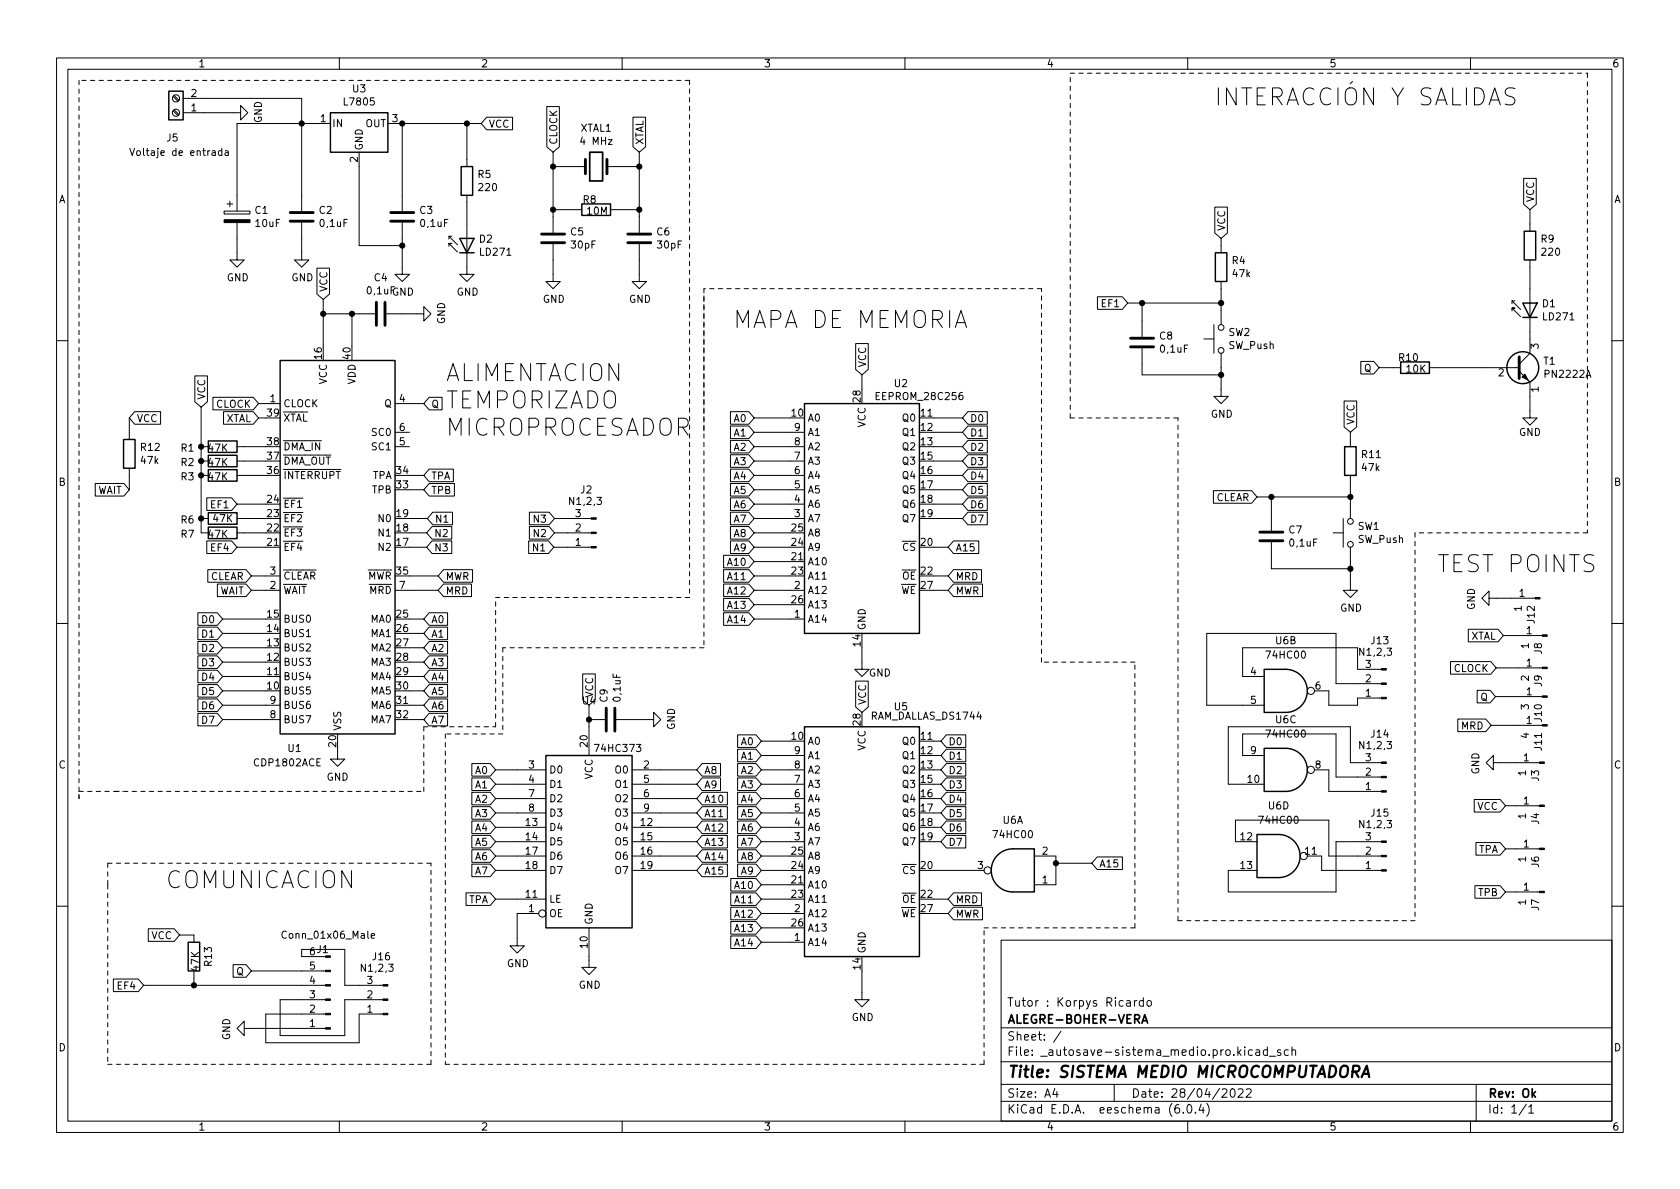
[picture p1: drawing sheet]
<svg xmlns="http://www.w3.org/2000/svg" width="297mm" height="210mm" viewBox="0 0 297 210" stroke-linecap="round" stroke-linejoin="round" font-family="sans-serif">
<g fill="none" stroke="#000" stroke-width=".18">
<path d="M10 10.2h277v190.1h-277zM12 12.2h273v186.1h-273zM30.6 17.1l.9 .8M30.6 19.6l.9 .8M30.8 16.9l.8 .8M30.8 19.4l.8 .9M32.4 19.9h10.1v-1.2l1.3 1.2-1.3 1.3v-1.3M32.4 17.4h20.9v19.9M60 10.2v2M96.7 18.8h2.2v7.2l-1.1 .9-1.1-.9zM110 10.2v2M160 10.2v2"/>
<path d="M210 10.2v2M215.4 15.5v3M218.6 15.5v3l-1.8-3v3M219.6 15.5h1.7M220.4 15.5v3M222.3 17h1M223.7 15.5h-1.4v3h1.4M225 17.1h1.1a.81 .81 0 0 0 .6-.8 .81 .81 0 0 0-.6-.8h-1.1v3M225.7 17.1l1 1.4M227.6 18.5l1-3 1 3M227.8 17.7h1.5M232.3 15.8a1.12 1.12 0 0 0-1.3-.1 1.12 1.12 0 0 0-.6 1.1 1.27 1.27 0 0 0 .4 1.4 1.27 1.27 0 0 0 1.3 .2l.2-.1"/>
<path d="M235.3 15.8a1.12 1.12 0 0 0-1.3-.1 1.12 1.12 0 0 0-.6 1.1 1.27 1.27 0 0 0 .4 1.4 1.27 1.27 0 0 0 1.3 .2l.2-.1M236.6 15.5v3M238 16a1.01 1.01 0 0 1 1.1-.5 1.01 1.01 0 0 1 .7 1v1a1 1 0 0 1-1 1.1 1 1 0 0 1-1-1.1v-1zM239.1 14.4l-.4 .4M242.8 15.5v3l-1.7-3v3M246.1 15.5l1 1.6 1-1.6M247.1 17.1v1.4M253 15.7l-.4-.2h-.8a.73 .73 0 0 0-.5 .8 .73 .73 0 0 0 .5 .7 1.1 1.1 0 0 1 1.2 .7 .77 .77 0 0 1-.6 .8h-.7l-.4-.1M253.8 18.5l1-3 1 3M254.1 17.7h1.5M256.8 15.5v3h1.5M259.3 15.5v3"/>
<path d="M260 10.2v2M260.7 15.5h.7a1.64 1.64 0 0 1 .7 2.6l-.3 .3-.4 .1h-.7zM263.3 18.5l1-3 1 3M263.6 17.7h1.4M267.8 15.7l-.4-.2h-.7a.73 .73 0 0 0-.6 .8 .73 .73 0 0 0 .6 .7 1.09 1.09 0 0 1 1.1 .7 .76 .76 0 0 1-.5 .8h-.7l-.5-.1M23 26.2l.4 1.3 .4-1.3M39.2 26.7l-.3-.1-.3 .3 .1 .5h.5M39.2 26.2v1.3M39.6 37.3h4.6v.5h-4.6zM39.8 26.7h.5l.1 .8M40.1 36.1h1M40.4 26.9l-.5 .1-.1 .2 .1 .3 .5-.1"/>
<path d="M40.6 35.6v1M41.9 39.4v6.6h1.3l-1.3 1.2-1.3-1.2h1.3M53.3 39.4v6.6h1.3l-1.3 1.2-1.2-1.2h1.2M58.4 21.8h-16.5v15.5M63.5 26.9v16.5h7.6M68.6 21.8h16.5M71.1 39.4v9.1h1.3l-1.3 1.3-1.3-1.3h1.3M71.1 21.8v15.5M82.5 34.5v14h1.3l-1.3 1.3-1.2-1.3h1.2M82.5 21.8v7.7M86 20.7h4.6v2.2h-4.6l-.9-1.1zM97.8 26.9v14.2"/>
<path d="M97.8 29.5h5.7M97.8 37.1h5.1M107.3 29.5h5.7M107.9 37.1h5.1M111.9 20.7h2.2v5.3l-1.1 .9-1.1-.9zM113 26.9v14.2M214.8 36.6h2.2v4.6l-1.1 1-1.1-1zM269.4 31.5h2.2v4.6l-1.1 1-1.1-1zM270.5 37.1v3.8M56 47.4h2.3v4.6l-1.2 1-1.1-1zM57.1 55.5h9.2M57.1 53v8.2"/>
<path d="M62.2 55.5v5.7M68.3 55.5h6.6v-1.3l1.3 1.3-1.3 1.3v-1.3M79.4 43.6v-.6h.5h-.5l1.5 1.6M79.4 41.8v.5M79.9 41.8h-.5l1.5 1.5M97.8 43.2v6.6h1.3l-1.3 1.2-1.3-1.2h1.3M113 43.2v6.6h1.3l-1.3 1.2-1.2-1.2h1.2M168.9 57.9l1-3 1 3M194 52.5h4.4l1 1.1-1 1.1h-4.4zM199.4 53.6h16.5M201.9 53.6v6M212.9 59.9h1.7"/>
<path d="M214.6 57.4v5.1M215.9 42.2v2.5M215.9 49.8v7.6M267.3 55v-.5h.5h-.5l1.6 1.5M267.3 53.2v.5M267.8 53.2h-.5l1.6 1.5M270.5 46v16.5l-1.9 1.9M10 60.2h2M22.9 73.9v3.8M23.8 72.8h4.6v2.2h-4.6l-.9-1.1zM34.4 66.5h2.3v4.6l-1.1 .9-1.2-.9zM35.6 72v22.2h1.2"/>
<path d="M35.6 79h1.2M37.6 70.3h7.2l.9 1.1-.9 1.1h-7.2zM39.5 72.8h5.3l.9 1.1-.9 1.1h-5.3zM41.9 79h5.1M45.7 73.9h1.3M45.7 71.4h3.8M69.8 79h2.6M69.8 76.4h2.6M69.8 71.4h5.1M75.9 70.3h2.3v2.2h-2.3l-1-1.1zM129.1 77.9h3.3l.9 1.1-.9 1.1h-3.3zM129.1 72.8h3.3l.9 1.1-.9 1.1h-3.3z"/>
<path d="M129.1 75.3h3.3l.9 1.1-.9 1.2h-3.3zM133.3 79h8.9M133.3 73.9h6.4M133.3 76.4h8.9M151.3 60.8h2.2v4.5l-1.1 1-1.1-1zM152.4 66.3v2.5M162.6 73.9h7.6M165.1 79h5.1M165.1 76.4h5.1M171.1 72.8h3.5v2.2h-3.5l-.9-1.1zM171.1 77.9h3.5v2.2h-3.5l-.9-1.1zM171.1 75.3h3.5v2.3h-3.5l-.9-1.2z"/>
<path d="M201.9 61.6v4.7h14M215.9 62.5v7.6h1.3l-1.3 1.3-1.3-1.3h1.3M237.6 70.9h2.3v4.6l-1.1 .9-1.2-.9zM238.8 76.4v2.6M240.6 63.9h2.3l.9 1.1-.9 1.1h-2.3zM243.8 65h3.8M252.7 65h15.9M268.6 65.7l1.9 1.9v6.3h1.3l-1.3 1.3-1.3-1.3h1.3M269.9 66.9l.5 .5M285 60.2h2M16.8 85.5h5.1l1 1.1-1 1.1h-5.1zM22.9 82.8v3.8"/>
<path d="M35.6 91.7h1.2M35.6 84.1h1.2M35.6 81.5h1.2M36.6 95.7h4.4l.9 1.1-.9 1.1h-4.4zM36.6 88h4.4l.9 1.1-.9 1.2h-4.4zM41.9 94.2h5.1M41.9 91.7h5.1M41.9 96.8h7.6M41.9 84.1h5.1M41.9 89.1h5.1M41.9 81.5h5.1M72.4 94.2h3"/>
<path d="M72.4 91.7h3.2M72.4 96.8h3M72.4 84.1h2.5M72.4 86.6h2.5M75.9 85.5h4.4v2.2h-4.4l-1-1.1zM75.9 83h4.3v2.2h-4.3l-1-1.1zM76.4 93.1h3.5v2.2h-3.5l-1-1.1zM76.4 95.7h3.5v2.2h-3.5l-1-1.1zM76.5 90.6h3.5v2.2h-3.5l-.9-1.1zM93.5 95.7h3.5l.9 1.1-.9 1.1h-3.5zM93.6 93.1h3.5l.9 1.1-.9 1.1h-3.5zM93.6 90.6h3.5l.9 1.1-.9 1.1h-3.5z"/>
<path d="M97.9 96.8h6.6M98 94.2h6.5M98 91.7h6.5M127.9 98.2h4.5l.9 1.1-.9 1.1h-4.5zM129.1 85.5h3.3l.9 1.1-.9 1.1h-3.3zM129.1 80.4h3.3l.9 1.1-.9 1.1h-3.3zM129.1 83h3.3l.9 1.1-.9 1.1h-3.3zM129.1 88h3.3l.9 1.1-.9 1.2h-3.3zM129.1 90.6h3.3l.9 1.1-.9 1.1h-3.3zM129.1 93.1h3.3l.9 1.1-.9 1.1h-3.3zM129.1 95.7h3.3l.9 1.1-.9 1.1h-3.3zM133.3 94.2h6.4"/>
<path d="M133.3 91.7h8.9M133.3 96.8h6.4M133.3 84.1h8.9M133.3 99.3h8.9M133.3 89.1h8.9M133.3 86.6h8.9M133.3 81.5h8.9M165.1 91.7h5.1M165.1 96.8h2.5M165.1 84.1h5.1M165.1 89.1h5.1M165.1 86.6h5.1"/>
<path d="M165.1 81.5h5.1M168.6 95.7h4.5v2.2h-4.5l-1-1.1zM171.1 90.6h3.5v2.2h-3.5l-.9-1.1zM171.1 83h3.5v2.2h-3.5l-.9-1.1zM171.1 88h3.5v2.3h-3.5l-.9-1.2zM171.1 80.4h3.5v2.2h-3.5l-.9-1.1zM171.1 85.5h3.5v2.2h-3.5l-.9-1.1zM214.5 86.8h6.8l.9 1.1-.9 1.1h-6.8zM222.2 87.9h16.6M224.8 87.9v5.9M224.8 95.9v4.7h14M235.7 94.2h1.8"/>
<path d="M237.5 91.7v5.1M238.8 96.8v7.6h1.2l-1.2 1.3-1.3-1.3h1.3M238.8 84.1v7.6M10 110.2h2M35 110.9h3.4l1 1.1-1 1.1h-3.4zM35 108.4h3.4l1 1.1-1 1.1h-3.4zM35 113.4h3.4l1 1.1-1 1.2h-3.4zM35 118.5h3.4l1 1.1-1 1.1h-3.4zM35 116h3.4l1 1.1-1 1.1h-3.4zM36.7 100.7h6.8l.9 1.1-.9 1.2h-6.8zM38.4 103.3h5.1l.9 1.1-.9 1.1h-5.1zM39.4 109.5h7.6"/>
<path d="M39.4 119.6h10.1M39.4 114.5h7.6M39.4 112h7.6M39.4 117.1h7.6M44.4 104.4h5.1M44.4 101.8h5.1M69.8 104.4h7.7M72.4 109.5h2.5M72.4 119.6h2.5M72.4 101.8h5.1M72.4 114.5h2.5M72.4 112h2.5"/>
<path d="M72.4 117.1h2.5M75.9 116h3.2v2.2h-3.2l-1-1.1zM75.9 113.4h3.2v2.3h-3.2l-1-1.2zM75.9 110.9h3.2v2.2h-3.2l-1-1.1zM75.9 108.4h3.2v2.2h-3.2l-1-1.1zM75.9 118.5h3.2v2.2h-3.2l-1-1.1zM78.4 103.3h5v2.2h-5l-.9-1.1zM78.4 100.7h5.1v2.3h-5.1l-.9-1.2zM103 119.2h2.3v4.6l-1.2 .9-1.1-.9zM127.9 103.3h4.5l.9 1.1-.9 1.1h-4.5zM127.9 108.4h4.5l.9 1.1-.9 1.1h-4.5zM127.9 100.7h4.5l.9 1.1-.9 1.2h-4.5z"/>
<path d="M127.9 105.8h4.5l.9 1.1-.9 1.1h-4.5zM133.3 109.5h8.9M133.3 104.4h8.9M133.3 101.8h6.4M133.3 106.9h6.4M152.4 114.5v3.9h1.3l-1.3 1.2-1.3-1.2h1.3M165.1 104.4h2.5M165.1 101.8h2.5M168.6 100.7h4.9v2.3h-4.9l-1-1.2zM168.6 103.3h5.1v2.2h-5.1l-1-1.1zM244.2 118.4h-4.2v-3.9h-20.3v5.1h3.8M256.5 117h7.1l.9 1.1-.9 1.1h-7.1z"/>
<path d="M259.6 111.3h5.3l.9 1.1-.9 1.1h-5.3zM263.3 105.8v-1.3l-1.3 1.3 1.3 1.3v-1.3h8.1M264.5 118.1h8.2M265.8 112.4h6.9M285 110.2h2M35 121.1h3.4l1 1.1-1 1.1h-3.4zM35 123.6h3.4l1 1.1-1 1.1h-3.4zM35 126.1h3.4l1 1.1-1 1.2h-3.4zM39.4 127.2h10.1M39.4 124.7h10.1M39.4 122.2h7.6M59.7 132.3v1.9h1.3l-1.3 1.3-1.3-1.3h1.3"/>
<path d="M69.8 124.7h5.1M72.4 127.2h2.5M72.4 122.2h2.5M75.9 121.1h3.2v2.2h-3.2l-1-1.1zM75.9 123.6h3.2v2.2h-3.2l-1-1.1zM75.9 126.1h3.2v2.3h-3.2l-1-1.2zM83.4 137.6h3.3l.9 1.1-.9 1.1h-3.3zM83.4 135h3.3l.9 1.1-.9 1.1h-3.3zM87.6 136.1h8.9M87.6 138.7h8.9M104.1 124.7v8.9M104.1 127.2h2.8"/>
<path d="M109 127.2h6.6v-1.2l1.2 1.2-1.2 1.3v-1.3M111.8 136.1h11.4M111.8 138.7h11.4M124.1 135h3.3v2.2h-3.3l-.9-1.1zM124.1 137.6h3.3v2.2h-3.3l-.9-1.1zM130.4 132.5h3.3l.9 1.1-.9 1.1h-3.3zM130.4 137.6h3.3l.9 1.1-.9 1.1h-3.3zM130.4 135h3.3l.9 1.1-.9 1.1h-3.3zM130.4 129.9h3.3l.9 1.2-.9 1.1h-3.3zM134.6 136.1h7.6M134.6 138.7h7.6M134.6 131.1h5.1"/>
<path d="M134.6 133.6h7.6M151.3 120.4h2.2v4.6l-1.1 1-1.1-1zM162.6 131.1h3.8M165.1 136.1h1.3M165.1 138.7h1.3M165.1 133.6h1.3M167.3 135h3.5v2.2h-3.5l-.9-1.1zM167.3 132.5h3.5v2.2h-3.5l-.9-1.1zM167.3 129.9h3.5v2.3h-3.5l-.9-1.1zM167.3 137.6h3.5v2.2h-3.5l-.9-1.1zM223.5 133.6h-3.8v-3.8h16.5v7.6h8M232.4 136.1h2.5v3.8h9.3"/>
<path d="M232.4 122.2h2.5v2.5h5.1v-1.3h4.2M244.2 134.9h-5.4v-6.4h-21.6v10.2h6.3M244.2 120.9h-8v-8.9h-22.8v12.7h10.1M257.8 127.2h4.9l1 1.1-1 1.1h-4.9zM261.2 122.1h2.3l.9 1.1-.9 1.1h-2.3zM263.7 128.3h9M264 134.9v-1.3l-1.2 1.3 1.2 1.2v-1.2h8.2M264.4 123.2h8.3M82.4 157.9h4.3l.9 1.1-.9 1.1h-4.3zM83.4 150.3h3.3l.9 1.1-.9 1.1h-3.3zM83.4 152.8h3.3l.9 1.1-.9 1.1h-3.3zM83.4 142.6h3.3l.9 1.2-.9 1.1h-3.3z"/>
<path d="M83.4 140.1h3.3l.9 1.1-.9 1.1h-3.3zM83.4 145.2h3.3l.9 1.1-.9 1.1h-3.3zM83.4 147.7h3.3l.9 1.1-.9 1.1h-3.3zM87.6 159h8.9M87.6 146.3h8.9M87.6 148.8h8.9M87.6 151.4h8.9M87.6 153.9h8.9M87.6 141.2h8.9M87.6 143.8h8.9M111.8 146.3h11.4M111.8 148.8h11.4"/>
<path d="M111.8 151.4h11.4M111.8 153.9h11.4M111.8 141.2h11.4M111.8 143.8h11.4M124.1 150.3h4.5v2.2h-4.5l-.9-1.1zM124.1 142.6h4.5v2.3h-4.5l-.9-1.1zM124.1 145.2h4.5v2.2h-4.5l-.9-1.1zM124.1 152.8h4.5v2.2h-4.5l-.9-1.1zM124.1 147.7h4.5v2.2h-4.5l-.9-1.1zM124.1 140.1h4.5v2.2h-4.5l-.9-1.1zM129.2 157.9h4.5l.9 1.1-.9 1.1h-4.5zM129.2 155.3h4.5l.9 1.2-.9 1.1h-4.5z"/>
<path d="M130.4 140.1h3.3l.9 1.1-.9 1.1h-3.3zM130.4 142.6h3.3l.9 1.2-.9 1.1h-3.3zM130.4 152.8h3.3l.9 1.1-.9 1.1h-3.3zM130.4 150.3h3.3l.9 1.1-.9 1.1h-3.3zM130.4 145.2h3.3l.9 1.1-.9 1.1h-3.3zM130.4 147.7h3.3l.9 1.1-.9 1.1h-3.3zM134.6 159h5.1M134.6 146.3h7.6M134.6 148.8h7.6M134.6 151.4h5.1M134.6 153.9h5.1M134.6 141.2h7.6"/>
<path d="M134.6 143.8h7.6M134.6 156.5h7.6M165.1 159h2.5M165.1 146.3h1.3M165.1 148.8h1.3M165.1 153.9h8.9M165.1 141.2h1.3M165.1 143.8h1.3M167.3 142.6h3.5v2.3h-3.5l-.9-1.1zM167.3 145.2h3.5v2.2h-3.5l-.9-1.1zM167.3 147.7h3.5v2.2h-3.5l-.9-1.1zM167.3 140.1h3.5v2.2h-3.5l-.9-1.1z"/>
<path d="M168.6 157.9h4.9v2.2h-4.9l-1-1.1zM182.9 151.4h3.8v5.1h-3.8M186.7 152.6h6.3M194 151.5h4.5v2.3h-4.5l-1-1.2zM222.2 148.8h-3.8v-3.8h16.5v6.4h9.3M231.1 151.4h2.6v2.5h10.5M244.2 148.8h-8v8.9h-19v-3.8h5M260.7 141.4h4.5l1 1.1-1 1.1h-4.5zM260.8 156.6h4.4l1 1.1-1 1.1h-4.4zM261 149h4.2l1 1.1-1 1.1h-4.2zM266.2 142.5h6M266.2 150.1h6"/>
<path d="M266.2 157.7h6M10 160.2h2M20 173.1h4.4l1 1.1-1 1.1h-4.4zM25.4 174.2h32.2M26.2 164.2h4.6l.9 1.1-.9 1.2h-4.6zM31.7 165.3h2.6v1.3M34.3 171.7v2.5M41.2 170.6h2.3l.9 1.1-.9 1.1h-2.3zM44.4 171.7h13.2M57.1 169.2h-3.8v-1.3h7.7v6.3h6.7M57.6 179.3h-10.6v5.1h16.5v-5.1h4.2M57.6 176.8h-8.1v6.3h11.5v-6.3h6.7"/>
<path d="M65.6 165.5l.6-.1v-.3h-.4l-.2 .2 .1 .6h.5M95.2 161.5h-3.8v5.8h1.3l-1.3 1.2-1.2-1.2h1.2M104.1 164.1v7h1.3l-1.3 1.2-1.2-1.2h1.2M129.2 160.4h4.5l.9 1.1-.9 1.1h-4.5zM129.2 163h4.5l.9 1.1-.9 1.1h-4.5zM129.2 165.5h4.5l.9 1.1-.9 1.1h-4.5zM134.6 161.5h7.6M134.6 166.6h7.6M134.6 164.1h5.1M152.4 171.7v5.1h1.3l-1.3 1.2-1.3-1.2h1.3M165.1 161.5h2.5M168.6 160.4h5.1v2.2h-5.1l-1-1.1z"/>
<path d="M177 166.3h108v32h-108zM199.2 177h.6l.1 .9M199.9 177.3l-.5 .1a.29 .29 0 0 0-.3 .2 .29 .29 0 0 0 .3 .3h.5M200.6 176.9v1M201 176.9l-.3 .1-.1 .2M202.1 177l-.4-.1-.3 .3v.4l.2 .3h.5M202.1 176.4v1.5M202.9 177l.4-.1 .3 .3v.4l-.3 .3h-.4l-.1-.3v-.4zM285 160.2h2M43.2 181.9v-1.3l-1.3 1.3 1.3 1.2v-1.2h14.4M60 198.3v2M110 198.3v2"/>
<path d="M160 198.3v2M177 194.8h108M177 191.8h108M177 187.8h108M177 181.8h108M186.5 192.5l-.4 1h1M186.9 193v1M187.6 182.4l-1.3 1.9M197 191.8v3M208.4 195.3a.59 .59 0 0 0-.7 .7v.5l.2 .3h.4l.2-.1 .1-.5-.2-.2-.4-.1-.3 .3M209.2 196.7v.1M210 198.3v2"/>
<path d="M210.1 195.4l.1-.1a.81 .81 0 0 1 .6 .7 .81 .81 0 0 1-.3 .8h-.1a.81 .81 0 0 1-.6-.6 .81 .81 0 0 1 .3-.8zM211.4 196.7v.1M212.4 195.3l-.4 1h.9M212.7 195.8v1M213.4 195.1a1.72 1.72 0 0 1 0 2.3M216.1 192.7l.5-.2 .3 .2v.3l-.9 1h.9M217.7 192.6l.2-.1a.81 .81 0 0 1 .5 .7 .81 .81 0 0 1-.3 .8h-.1a.81 .81 0 0 1-.6-.6 .81 .81 0 0 1 .3-.8zM218.9 192.7l.6-.2 .2 .2 .1 .3-.9 1h.9M220.4 192.7l.5-.2 .2 .2 .1 .3-.9 1h.9M221.4 185.7l-.4-.1-.3 .3v.4l.2 .3h.5M222.1 185.7h.5l.1 .9M222.7 186l-.5 .1a.29 .29 0 0 0-.2 .2 .29 .29 0 0 0 .2 .3h.5"/>
<path d="M224.1 185.7l-.5-.1-.2 .3v.4l.1 .3h.6M224.1 185.1v1.5M224.4 186.8h1.2M226.4 185.7l-.3-.1-.2 .2v.3l.5 .1v.4h-.5M227.8 185.7l-.4-.1-.3 .3v.4l.1 .3h.6M228.4 185.8l.2-.2 .4 .1 .1 .9M228.4 185.1v1.5M260 198.3v2M261 191.8v6.5M269.9 195.3l-1.3 1.9M270.3 195.8l.4-.5v1.5M270.3 196.8h.9"/>
<circle cx="31.1" cy="19.9" r=".63"/>
<circle cx="31.1" cy="17.4" r=".63"/>
<circle cx="215.9" cy="57.9" r=".51"/>
<circle cx="215.9" cy="62" r=".51"/>
<circle cx="238.8" cy="92.2" r=".51"/>
<circle cx="238.8" cy="96.3" r=".51"/>
<circle cx="231.8" cy="122.2" r=".63"/>
<circle cx="231.8" cy="136.1" r=".63"/>
<circle cx="174.6" cy="153.9" r=".63"/>
<circle cx="230.5" cy="151.4" r=".63"/>
<circle cx="95.9" cy="161.5" r=".63"/>
</g>
<path d="M240.8 190.5l.9-2 .4 2M241 189.9h1" fill="none" stroke="#000" stroke-width=".4"/>
<path d="M104.3 26.9h2.3v5.1h-2.3zM201.9 180.9l.5-1.5 .5 1.5M202.1 180.5h.7" fill="none" stroke="#000" stroke-width=".3"/>
<g fill="none" stroke="#000" stroke-width=".25">
<path d="M29.8 16.1h2.6v5.1h-2.6zM58.4 19.9h10.2v7h-10.2zM81.5 29.5h2.1v5h-2.1zM102.9 36.1h5v2h-5zM81.3 42.2h2.5l-1.3 2.5zM81.3 44.7h2.5M214.9 44.7h2v5.1h-2zM269.2 53.6h2.6l-1.3 2.5zM269.2 56.1h2.6M269.5 40.9h2v5.1h-2zM21.8 77.7h2.1v5.1h-2.1zM36.8 78h5.1v2h-5.1z"/>
<path d="M49.5 63.7h20.3v66.1h-20.3zM142.2 71.4h20.4v40.6h-20.4zM237.7 79h2.1v5.1h-2.1zM247.6 64h5.1v2h-5.1zM36.8 83.1h5.1v2h-5.1zM36.8 80.5h5.1v2h-5.1zM36.8 90.7h5.1v2h-5.1zM36.8 93.2h5.1v2h-5.1zM223.5 118.4h3.8a3.8 3.8 0 0 1 3.8 3.8 3.8 3.8 0 0 1-3.8 3.8h-3.8zM96.5 133.6h15.3v30.5h-15.3zM142.2 128.5h20.4v40.7h-20.4zM223.5 132.3h3.8a3.8 3.8 0 0 1 3.8 3.8 3.8 3.8 0 0 1-3.8 3.8h-3.8z"/>
<path d="M176.4 151.2a3.8 3.8 0 0 1 2.7-1.1h3.8v7.6h-3.8a3.8 3.8 0 0 1-3.5-2.3 3.8 3.8 0 0 1 .8-4.2zM222.2 147.6h3.9a3.8 3.8 0 0 1 3.8 3.8 3.8 3.8 0 0 1-3.8 3.8h-3.9zM33.3 166.6h2v5.1h-2z"/>
<circle cx="269.2" cy="65" r="2.82"/>
</g>
<g fill="#000" stroke="#000" stroke-width=".18">
<path d="M39.6 38.9h4.6v.5h-4.6zM269.1 66.7l.5-.5 .5 1zM104.5 91.6h.9v.2h-.9zM104.5 94.1h.9v.3h-.9zM104.5 96.6h.9v.3h-.9zM244.2 118.2h.9v.3h-.9zM271.4 105.7h.9v.2h-.9zM272.7 112.3h.9v.2h-.9zM272.7 118h.9v.2h-.9zM244.2 120.8h.9v.2h-.9zM244.2 123.3h.9v.3h-.9zM244.2 134.7h.9v.3h-.9z"/>
<path d="M244.2 137.3h.9v.2h-.9zM272.2 134.7h.8v.3h-.8zM272.7 128.1h.9v.3h-.9zM272.7 123.1h.9v.2h-.9zM244.2 139.8h.9v.3h-.9zM244.2 148.7h.9v.3h-.9zM244.2 151.3h.9v.2h-.9zM244.2 153.8h.9v.2h-.9zM272.2 142.4h.8v.2h-.8zM272.2 150h.8v.2h-.8zM272.2 157.6h.8v.3h-.8zM57.6 169h.8v.3h-.8z"/>
<path d="M57.6 171.6h.8v.2h-.8zM57.6 174.1h.8v.3h-.8zM57.6 176.7h.8v.2h-.8zM57.6 179.2h.8v.2h-.8zM67.7 174.1h.9v.3h-.9zM67.7 176.7h.9v.2h-.9zM67.7 179.2h.9v.2h-.9zM57.6 181.7h.8v.3h-.8z"/>
<circle cx="53.3" cy="21.8" r=".46"/>
<circle cx="71.1" cy="21.8" r=".46"/>
<circle cx="82.5" cy="21.8" r=".46"/>
<circle cx="97.8" cy="29.5" r=".46"/>
<circle cx="97.8" cy="37.1" r=".46"/>
<circle cx="113" cy="29.5" r=".46"/>
<circle cx="113" cy="37.1" r=".46"/>
<circle cx="57.1" cy="55.5" r=".46"/>
<circle cx="62.2" cy="55.5" r=".46"/>
<circle cx="71.1" cy="43.4" r=".46"/>
<circle cx="201.9" cy="53.6" r=".46"/>
<circle cx="215.9" cy="53.6" r=".46"/>
<circle cx="35.6" cy="79" r=".46"/>
<circle cx="215.9" cy="66.3" r=".46"/>
<circle cx="35.6" cy="81.5" r=".46"/>
<circle cx="35.6" cy="84.1" r=".46"/>
<circle cx="35.6" cy="91.7" r=".46"/>
<circle cx="224.8" cy="87.9" r=".46"/>
<circle cx="238.8" cy="87.9" r=".46"/>
<circle cx="238.8" cy="100.6" r=".46"/>
<circle cx="104.1" cy="127.2" r=".46"/>
<circle cx="186.7" cy="152.6" r=".46"/>
<circle cx="34.3" cy="174.2" r=".46"/>
</g>
<g fill="none" stroke="#000" stroke-width=".51">
<path d="M51.3 39.1h4.1M51.3 37.6h4.1M69.1 39.1h4.1M69.1 37.6h4.1M103.5 28.2v2.5M107.3 28.2v2.5M66.5 53.5v4M68.1 53.5v4M95.8 42.9h4M95.8 41.4h4M111 42.9h4.1M111 41.4h4.1"/>
<path d="M199.9 59.8h4.1M199.9 61.3h4.1M268.6 63.1v3.8M222.8 95.6h4M222.8 94.1h4M107.2 125.2v4.1M108.7 125.2v4.1"/>
</g>
<g fill="none" stroke="#000" stroke-width=".18" stroke-dasharray=".8 .8">
<path d="M14 14.2v127M121.9 14.2h-107.9M121.9 14.2v91.5M189.2 12.9h16.5M205.7 12.9h75M280.7 12.9v81.3M124.5 52.3v62.2M124.5 51v25.4M184.1 51h-59.6M189.2 73.9v-61M208.3 73.9h-19.1M250.2 94.2v68.6"/>
<path d="M280.7 94.2h-30.5M87.6 105.7h34.3M88.9 114.5v15.3M124.5 114.5h-35.6M184.1 117.1v-66.1M200.7 117.1h-16.6M14 139.9h7.6M20.3 139.9h54.6M74.9 139.9v-11.4M74.9 128.5h12.7M78.7 129.8v58.4M87.6 128.5v-22.8"/>
<path d="M88.9 129.8h-10.2M14 141.2v-1.3M19 152.6v3.9M19 156.5v31.7M76.2 152.6h-57.2M174 164.1h26.7M200.7 164.1v-47M208.3 162.8v-88.9M250.2 162.8h-41.9M19 188.2h57.2M76.2 188.2v-35.6M78.7 188.2h95.3"/>
<path d="M174 188.2v-24.1"/>
</g>
<g font-size="4.2">
<text x="129.5" y="58.1">MAPA DE MEMORIA</text>
<text x="78.7" y="67.4">ALIMENTACION</text>
<text x="78.7" y="72.3">TEMPORIZADO</text>
<text x="78.7" y="77.1">MICROPROCESADOR</text>
<text x="254" y="101.2">TEST POINTS</text>
<text x="29.2" y="157.1">COMUNICACION</text>
</g>
<text font-size="2.8" x="178" y="190.6">Title: SISTEMA MEDIO MICROCOMPUTADORA</text>
<g font-size="2.1">
<text x="178" y="178">Tutor : Korpys Ricardo</text>
<text x="178" y="184">Sheet: /</text>
<text x="178" y="181">ALEGRE-BOHER-VERA</text>
<text x="178" y="186.7">File: _autosave-sistema_medio.pro.kicad_sch</text>
<text x="178" y="196.9">KiCad E.D.A. eeschema (6.0.4)</text>
<text x="178" y="194.1">Size: A4</text>
<text x="200" y="194.1">Date: 28/04/2022</text>
<text x="263" y="194.1">Rev: Ok</text>
<text x="263" y="196.9">Id: 1/1</text>
</g>
<g font-size="1.8">
<text x="35" y="11.9">1</text>
<text x="85" y="11.9">2</text>
<text x="135" y="11.9">3</text>
<text x="185" y="11.9">4</text>
<text x="235" y="11.9">5</text>
<text x="285" y="11.9">6</text>
<text x="33.8" y="17.1">2</text>
<text x="62.4" y="16.3">U3</text>
<text x="33.8" y="19.7">1</text>
<text x="46.3" y="21.8" transform="rotate(-90 46.3 21.8)">GND</text>
<text x="56.7" y="21.6">1</text>
<text x="58.7" y="22.5">IN</text>
<text x="61" y="18.6">L7805</text>
<text x="64.6" y="22.5">OUT</text>
<text x="69.4" y="21.6">3</text>
<text x="86.4" y="22.6">VCC</text>
<text x="102.6" y="23.3">XTAL1</text>
<text x="24.1" y="27.6">Voltaje de entrada</text>
<text x="29.5" y="25">J5</text>
<text x="63.2" y="28.7" transform="rotate(-90 63.2 28.7)">2</text>
<text x="64.1" y="26.7" transform="rotate(-90 64.1 26.7)">GND</text>
<text x="98.5" y="25.6" transform="rotate(-90 98.5 25.6)">CLOCK</text>
<text x="102.9" y="25.6">4 MHz</text>
<text x="113.8" y="25.6" transform="rotate(-90 113.8 25.6)">XTAL</text>
<text x="10.3" y="35.9">A</text>
<text x="84.5" y="31.5">R5</text>
<text x="84.7" y="33.8">220</text>
<text x="103.1" y="35.9">R8</text>
<text x="271.2" y="35.8" transform="rotate(-90 271.2 35.8)">VCC</text>
<text x="285.3" y="35.9">A</text>
<text x="45.1" y="37.8">C1</text>
<text x="45.3" y="40.1">10uF</text>
<text x="56.4" y="37.8">C2</text>
<text x="56.7" y="40.1">0,1uF</text>
<text x="74.2" y="37.8">C3</text>
<text x="74.4" y="40.1">0,1uF</text>
<text x="100.9" y="41.6">C5</text>
<text x="103.8" y="37.9">10M</text>
<text x="116.1" y="41.6">C6</text>
<text x="216.6" y="40.9" transform="rotate(-90 216.6 40.9)">VCC</text>
<text x="84.8" y="42.9">D2</text>
<text x="85" y="45.2">LD271</text>
<text x="101.1" y="43.9">30pF</text>
<text x="116.3" y="43.9">30pF</text>
<text x="217.9" y="46.7">R4</text>
<text x="272.5" y="42.9">R9</text>
<text x="272.7" y="45.2">220</text>
<text x="40.1" y="49.7">GND</text>
<text x="51.5" y="49.7">GND</text>
<text x="57.9" y="51.7" transform="rotate(-90 57.9 51.7)">VCC</text>
<text x="65" y="52">0,1uFGND</text>
<text x="66.2" y="49.7">C4</text>
<text x="80.7" y="52.3">GND</text>
<text x="96" y="53.5">GND</text>
<text x="111.2" y="53.5">GND</text>
<text x="218" y="49">47k</text>
<text x="78.7" y="57.3" transform="rotate(-90 78.7 57.3)">GND</text>
<text x="194.9" y="54.3">EF1</text>
<text x="217.2" y="59.4">SW2</text>
<text x="272.7" y="54.3">D1</text>
<text x="272.9" y="56.6">LD271</text>
<text x="56.9" y="63.5" transform="rotate(-90 56.9 63.5)">16</text>
<text x="62" y="63.5" transform="rotate(-90 62 63.5)">40</text>
<text x="153.1" y="65" transform="rotate(-90 153.1 65)">VCC</text>
<text x="205" y="60">C8</text>
<text x="205.3" y="62.4">0,1uF</text>
<text x="217.2" y="61.7">SW_Push</text>
<text x="241.2" y="65.7">Q</text>
<text x="247.4" y="63.9">R10</text>
<text x="248.7" y="65.9">10K</text>
<text x="272" y="61.7" transform="rotate(-90 272 61.7)">3</text>
<text x="272.9" y="64.5">T1</text>
<text x="36.3" y="70.7" transform="rotate(-90 36.3 70.7)">VCC</text>
<text x="47.8" y="71.1">1</text>
<text x="57.8" y="68" transform="rotate(-90 57.8 68)">VCC</text>
<text x="62.9" y="68" transform="rotate(-90 62.9 68)">VDD</text>
<text x="70.6" y="71.1">4</text>
<text x="152.1" y="71.1" transform="rotate(-90 152.1 71.1)">28</text>
<text x="155.1" y="70.7">EEPROM_28C256</text>
<text x="158.2" y="68.4">U2</text>
<text x="264.9" y="66.5">2</text>
<text x="272" y="69.3" transform="rotate(-90 272 69.3)">1</text>
<text x="273.3" y="66.8">PN2222A</text>
<text x="24.1" y="74.6">VCC</text>
<text x="38.2" y="72.1">CLOCK</text>
<text x="39.8" y="74.6">XTAL</text>
<text x="47.3" y="73.7">39</text>
<text x="50" y="72">CLOCK</text>
<text x="50" y="74.5">~{XTAL}</text>
<text x="65.9" y="77.1">SC0</text>
<text x="68" y="72">Q</text>
<text x="70.6" y="76.2">6</text>
<text x="76.2" y="72.1">Q</text>
<text x="129.8" y="74.6">A0</text>
<text x="129.8" y="77.2">A1</text>
<text x="140" y="73.7">10</text>
<text x="140.5" y="76.2">9</text>
<text x="142.7" y="74.5">A0</text>
<text x="142.7" y="77.1">A1</text>
<text x="153" y="75.6" transform="rotate(-90 153 75.6)">VCC</text>
<text x="159.7" y="74.5">Q0</text>
<text x="159.7" y="77.1">Q1</text>
<text x="162.8" y="73.7">11</text>
<text x="162.8" y="76.2">12</text>
<text x="171.4" y="74.6">D0</text>
<text x="171.4" y="77.2">D1</text>
<text x="214.1" y="73.9">GND</text>
<text x="239.5" y="75.2" transform="rotate(-90 239.5 75.2)">VCC</text>
<text x="268.5" y="77.1">GND</text>
<text x="24.9" y="79.7">R12</text>
<text x="25" y="82">47k</text>
<text x="32" y="79.9">R1</text>
<text x="32" y="82.4">R2</text>
<text x="36.9" y="79.9">47K</text>
<text x="36.9" y="82.4">47K</text>
<text x="47.3" y="83.8">36</text>
<text x="47.3" y="81.3">37</text>
<text x="47.3" y="78.7">38</text>
<text x="50" y="82.2">~{DMA_OUT}</text>
<text x="50" y="79.6">~{DMA_IN}</text>
<text x="65.9" y="79.6">SC1</text>
<text x="70.1" y="83.8">34</text>
<text x="70.6" y="78.7">5</text>
<text x="129.8" y="79.7">A2</text>
<text x="129.8" y="82.3">A3</text>
<text x="140.5" y="83.8">6</text>
<text x="140.5" y="81.3">7</text>
<text x="140.5" y="78.7">8</text>
<text x="142.7" y="82.2">A3</text>
<text x="142.7" y="79.6">A2</text>
<text x="159.7" y="79.6">Q2</text>
<text x="159.7" y="82.2">Q3</text>
<text x="162.8" y="78.7">13</text>
<text x="162.8" y="81.3">15</text>
<text x="162.8" y="83.8">16</text>
<text x="171.4" y="79.7">D2</text>
<text x="171.4" y="82.3">D3</text>
<text x="240.8" y="81">R11</text>
<text x="240.9" y="83.3">47k</text>
<text x="10.3" y="85.9">B</text>
<text x="17.1" y="87.3">WAIT</text>
<text x="32" y="84.9">R3</text>
<text x="36.9" y="84.9">47K</text>
<text x="37.4" y="89.9">EF1</text>
<text x="47.3" y="88.9">24</text>
<text x="50" y="89.8">~{EF1}</text>
<text x="50" y="84.7">~{INTERRUPT}</text>
<text x="65.8" y="87.2">TPB</text>
<text x="65.8" y="84.7">TPA</text>
<text x="70.1" y="86.4">33</text>
<text x="76.2" y="87.3">TPB</text>
<text x="76.2" y="84.8">TPA</text>
<text x="100.9" y="89.3">N1,2,3</text>
<text x="102.7" y="87.2">J2</text>
<text x="129.8" y="87.3">A5</text>
<text x="129.8" y="84.8">A4</text>
<text x="129.8" y="89.9">A6</text>
<text x="140.5" y="88.9">4</text>
<text x="140.5" y="86.4">5</text>
<text x="142.7" y="89.8">A6</text>
<text x="142.7" y="87.2">A5</text>
<text x="142.7" y="84.7">A4</text>
<text x="159.7" y="84.7">Q4</text>
<text x="159.7" y="87.2">Q5</text>
<text x="159.7" y="89.8">Q6</text>
<text x="162.8" y="86.4">17</text>
<text x="162.8" y="88.9">18</text>
<text x="171.4" y="84.8">D4</text>
<text x="171.4" y="89.9">D6</text>
<text x="171.4" y="87.3">D5</text>
<text x="214.9" y="88.6">CLEAR</text>
<text x="285.3" y="85.9">B</text>
<text x="32" y="92.6">R6</text>
<text x="32" y="95.1">R7</text>
<text x="36.9" y="95.1">47K</text>
<text x="37.7" y="92.3">47K</text>
<text x="47.3" y="94">22</text>
<text x="47.3" y="91.4">23</text>
<text x="50" y="94.9">~{EF3}</text>
<text x="50" y="92.3">~{EF2}</text>
<text x="67.1" y="94.9">N1</text>
<text x="67.1" y="92.3">N0</text>
<text x="70.1" y="94">18</text>
<text x="70.1" y="91.4">19</text>
<text x="76.7" y="95">N2</text>
<text x="76.8" y="92.4">N1</text>
<text x="94.5" y="95">N2</text>
<text x="94.5" y="92.4">N3</text>
<text x="101.7" y="94">2</text>
<text x="101.7" y="91.4">3</text>
<text x="129.8" y="92.4">A7</text>
<text x="129.8" y="95">A8</text>
<text x="140" y="94">25</text>
<text x="140.5" y="91.4">3</text>
<text x="142.7" y="94.9">A8</text>
<text x="142.7" y="92.3">A7</text>
<text x="159.7" y="92.3">Q7</text>
<text x="162.8" y="91.4">19</text>
<text x="171.4" y="92.4">D7</text>
<text x="227.9" y="94.3">C7</text>
<text x="240.1" y="93.7">SW1</text>
<text x="37.4" y="97.5">EF4</text>
<text x="47.3" y="96.5">21</text>
<text x="47.8" y="101.6">3</text>
<text x="50" y="97.4">~{EF4}</text>
<text x="67.1" y="97.4">N2</text>
<text x="70.1" y="96.5">17</text>
<text x="70.1" y="101.6">35</text>
<text x="76.7" y="97.5">N3</text>
<text x="94.4" y="97.5">N1</text>
<text x="101.7" y="96.5">1</text>
<text x="128.8" y="100">A10</text>
<text x="129.8" y="97.5">A9</text>
<text x="140" y="99.1">21</text>
<text x="140" y="101.6">23</text>
<text x="140" y="96.5">24</text>
<text x="142.7" y="99.9">A10</text>
<text x="142.7" y="97.4">A9</text>
<text x="158.2" y="97.4">~{CS}</text>
<text x="162.8" y="96.5">20</text>
<text x="162.8" y="101.6">22</text>
<text x="168.9" y="97.5">A15</text>
<text x="228.1" y="96.6">0,1uF</text>
<text x="240.1" y="96">SW_Push</text>
<text x="37.1" y="102.6">CLEAR</text>
<text x="38.7" y="105.1">WAIT</text>
<text x="47.8" y="104.1">2</text>
<text x="50" y="105">~{WAIT}</text>
<text x="50" y="102.5">~{CLEAR}</text>
<text x="63.5" y="102.5">~{MWR}</text>
<text x="63.9" y="105">~{MRD}</text>
<text x="70.6" y="104.1">7</text>
<text x="78.7" y="105.1">MRD</text>
<text x="78.7" y="102.6">MWR</text>
<text x="128.8" y="105.1">A12</text>
<text x="128.8" y="102.6">A11</text>
<text x="128.8" y="107.7">A13</text>
<text x="140" y="106.7">26</text>
<text x="140.5" y="104.1">2</text>
<text x="142.7" y="105">A12</text>
<text x="142.7" y="102.5">A11</text>
<text x="142.7" y="107.6">A13</text>
<text x="157.8" y="105">~{WE}</text>
<text x="158.1" y="102.5">~{OE}</text>
<text x="162.8" y="104.1">27</text>
<text x="168.9" y="102.6">MRD</text>
<text x="168.9" y="105.1">MWR</text>
<text x="260.8" y="107.9" transform="rotate(-90 260.8 107.9)">GND</text>
<text x="268.6" y="105.5">1</text>
<text x="35.8" y="112.7">D1</text>
<text x="35.8" y="110.2">D0</text>
<text x="47.3" y="111.8">14</text>
<text x="47.3" y="109.2">15</text>
<text x="50" y="112.6">BUS1</text>
<text x="50" y="110.1">BUS0</text>
<text x="65.6" y="110.1">MA0</text>
<text x="65.6" y="112.6">MA1</text>
<text x="70.1" y="109.2">25</text>
<text x="70.1" y="111.8">26</text>
<text x="76.2" y="112.7">A1</text>
<text x="76.2" y="110.2">A0</text>
<text x="128.8" y="110.2">A14</text>
<text x="140.5" y="109.2">1</text>
<text x="142.7" y="110.1">A14</text>
<text x="153" y="111.5" transform="rotate(-90 153 111.5)">GND</text>
<text x="225.6" y="113.9">U6B</text>
<text x="236.9" y="108.1">GND</text>
<text x="242.5" y="113.9">J13</text>
<text x="259.9" y="113.1">XTAL</text>
<text x="269" y="108.1" transform="rotate(-90 269 108.1)">1</text>
<text x="269.9" y="112.1">1</text>
<text x="271.3" y="110.2" transform="rotate(-90 271.3 110.2)">J12</text>
<text x="35.8" y="115.3">D2</text>
<text x="35.8" y="117.8">D3</text>
<text x="47.3" y="119.4">11</text>
<text x="47.3" y="116.8">12</text>
<text x="47.3" y="114.3">13</text>
<text x="50" y="117.7">BUS3</text>
<text x="50" y="115.2">BUS2</text>
<text x="65.6" y="115.2">MA2</text>
<text x="65.6" y="117.7">MA3</text>
<text x="70.1" y="114.3">27</text>
<text x="70.1" y="116.8">28</text>
<text x="70.1" y="119.4">29</text>
<text x="76.2" y="117.8">A3</text>
<text x="76.2" y="115.3">A2</text>
<text x="152.1" y="114.3" transform="rotate(-90 152.1 114.3)">14</text>
<text x="153.6" y="119.6">GND</text>
<text x="221.1" y="119.4">4</text>
<text x="224.1" y="116.5">74HC00</text>
<text x="240.6" y="115.9">N1,2,3</text>
<text x="241.4" y="118.1">3</text>
<text x="257" y="118.8">CLOCK</text>
<text x="269.9" y="117.9">1</text>
<text x="270.3" y="114.7" transform="rotate(-90 270.3 114.7)">1</text>
<text x="272.6" y="115.7" transform="rotate(-90 272.6 115.7)">J8</text>
<text x="35.8" y="120.4">D4</text>
<text x="35.8" y="122.9">D5</text>
<text x="35.8" y="125.4">D6</text>
<text x="47.3" y="121.9">10</text>
<text x="47.8" y="124.5">9</text>
<text x="50" y="122.8">BUS5</text>
<text x="50" y="120.3">BUS4</text>
<text x="50" y="125.3">BUS6</text>
<text x="65.6" y="120.3">MA4</text>
<text x="65.6" y="122.8">MA5</text>
<text x="65.6" y="125.3">MA6</text>
<text x="70.1" y="121.9">30</text>
<text x="70.1" y="124.5">31</text>
<text x="76.2" y="122.9">A5</text>
<text x="76.2" y="125.4">A6</text>
<text x="76.2" y="120.4">A4</text>
<text x="103" y="124.6">U4</text>
<text x="104.9" y="123.4" transform="rotate(-90 104.9 123.4)">VCC</text>
<text x="107.4" y="124.1" transform="rotate(-90 107.4 124.1)">C9</text>
<text x="109.7" y="123.9" transform="rotate(-90 109.7 123.9)">0,1uF</text>
<text x="153.1" y="124.7" transform="rotate(-90 153.1 124.7)">VCC</text>
<text x="158.2" y="125.6">U5</text>
<text x="221.1" y="124.5">5</text>
<text x="232.6" y="121.9">6</text>
<text x="241.4" y="123.2">1</text>
<text x="241.4" y="120.6">2</text>
<text x="261.8" y="123.9">Q</text>
<text x="269.9" y="122.9">1</text>
<text x="270.3" y="125.5" transform="rotate(-90 270.3 125.5)">3</text>
<text x="270.3" y="120.4" transform="rotate(-90 270.3 120.4)">2</text>
<text x="272.6" y="121.4" transform="rotate(-90 272.6 121.4)">J9</text>
<text x="35.8" y="128">D7</text>
<text x="47.8" y="127">8</text>
<text x="50" y="127.9">BUS7</text>
<text x="60.3" y="129.3" transform="rotate(-90 60.3 129.3)">VSS</text>
<text x="65.6" y="127.9">MA7</text>
<text x="70.1" y="127">32</text>
<text x="76.2" y="128">A7</text>
<text x="119.3" y="129.1" transform="rotate(-90 119.3 129.1)">GND</text>
<text x="131.1" y="131.8">A0</text>
<text x="140" y="130.8">10</text>
<text x="142.7" y="131.7">A0</text>
<text x="152.1" y="128.2" transform="rotate(-90 152.1 128.2)">28</text>
<text x="154.1" y="127.2">RAM_DALLAS_DS1744</text>
<text x="159.7" y="131.7">Q0</text>
<text x="162.8" y="130.8">11</text>
<text x="167.6" y="131.8">D0</text>
<text x="224.1" y="130.4">74HC00</text>
<text x="225.6" y="127.9">U6C</text>
<text x="242.5" y="130.4">J14</text>
<text x="258.4" y="129">MRD</text>
<text x="269.9" y="128">1</text>
<text x="270.3" y="130.6" transform="rotate(-90 270.3 130.6)">4</text>
<text x="272.6" y="127.5" transform="rotate(-90 272.6 127.5)">J10</text>
<text x="10.3" y="135.9">C</text>
<text x="45.1" y="135.5">CDP1802ACE</text>
<text x="50.9" y="133">U1</text>
<text x="59.4" y="132" transform="rotate(-90 59.4 132)">20</text>
<text x="84.1" y="136.9">A0</text>
<text x="93.5" y="135.9">3</text>
<text x="97" y="136.8">D0</text>
<text x="103.9" y="132" transform="rotate(-90 103.9 132)">20</text>
<text x="104.8" y="137.8" transform="rotate(-90 104.8 137.8)">VCC</text>
<text x="105.5" y="133">74HC373</text>
<text x="108.9" y="136.8">O0</text>
<text x="113.8" y="135.9">2</text>
<text x="124.5" y="136.9">A8</text>
<text x="131.1" y="134.3">A1</text>
<text x="131.1" y="136.9">A2</text>
<text x="140.5" y="135.9">8</text>
<text x="140.5" y="133.3">9</text>
<text x="142.7" y="136.8">A2</text>
<text x="142.7" y="134.2">A1</text>
<text x="153" y="132.8" transform="rotate(-90 153 132.8)">VCC</text>
<text x="159.7" y="134.2">Q1</text>
<text x="159.7" y="136.8">Q2</text>
<text x="162.8" y="133.3">12</text>
<text x="162.8" y="135.9">13</text>
<text x="167.6" y="136.9">D2</text>
<text x="167.6" y="134.3">D1</text>
<text x="221.1" y="133.3">9</text>
<text x="232.6" y="135.9">8</text>
<text x="240.6" y="132.5">N1,2,3</text>
<text x="241.4" y="137.2">2</text>
<text x="241.4" y="134.6">3</text>
<text x="261.5" y="137" transform="rotate(-90 261.5 137)">GND</text>
<text x="269.4" y="134.6">1</text>
<text x="269.8" y="137.2" transform="rotate(-90 269.8 137.2)">1</text>
<text x="272.6" y="132.6" transform="rotate(-90 272.6 132.6)">J11</text>
<text x="285.3" y="135.9">C</text>
<text x="57.7" y="138">GND</text>
<text x="84.1" y="141.9">A2</text>
<text x="84.1" y="139.4">A1</text>
<text x="93.5" y="138.4">4</text>
<text x="93.5" y="141">7</text>
<text x="93.5" y="143.5">8</text>
<text x="97" y="139.3">D1</text>
<text x="97" y="141.9">D2</text>
<text x="108.9" y="139.3">O1</text>
<text x="108.9" y="141.9">O2</text>
<text x="113.8" y="138.4">5</text>
<text x="113.8" y="141">6</text>
<text x="113.8" y="143.5">9</text>
<text x="124.5" y="139.4">A9</text>
<text x="124.5" y="141.9">A10</text>
<text x="131.1" y="141.9">A4</text>
<text x="131.1" y="139.4">A3</text>
<text x="140.5" y="143.5">5</text>
<text x="140.5" y="141">6</text>
<text x="140.5" y="138.4">7</text>
<text x="142.7" y="141.9">A4</text>
<text x="142.7" y="139.3">A3</text>
<text x="159.7" y="139.3">Q3</text>
<text x="159.7" y="141.9">Q4</text>
<text x="162.8" y="138.4">15</text>
<text x="162.8" y="141">16</text>
<text x="162.8" y="143.5">17</text>
<text x="167.6" y="141.9">D4</text>
<text x="167.6" y="139.4">D3</text>
<text x="220.6" y="138.4">10</text>
<text x="224.3" y="143.1">U6D</text>
<text x="241.4" y="139.7">1</text>
<text x="261.2" y="143.2">VCC</text>
<text x="269.4" y="142.2">1</text>
<text x="272.1" y="138.1" transform="rotate(-90 272.1 138.1)">J3</text>
<text x="84.1" y="144.5">A3</text>
<text x="84.1" y="147">A4</text>
<text x="84.1" y="149.6">A5</text>
<text x="93" y="146">13</text>
<text x="93" y="148.6">14</text>
<text x="97" y="146.9">D4</text>
<text x="97" y="149.5">D5</text>
<text x="97" y="144.4">D3</text>
<text x="108.9" y="146.9">O4</text>
<text x="108.9" y="149.5">O5</text>
<text x="108.9" y="144.4">O3</text>
<text x="113.3" y="146">12</text>
<text x="113.3" y="148.6">15</text>
<text x="124.5" y="144.5">A11</text>
<text x="124.5" y="147">A12</text>
<text x="124.5" y="149.6">A13</text>
<text x="131.1" y="144.5">A5</text>
<text x="131.1" y="147">A6</text>
<text x="131.1" y="149.6">A7</text>
<text x="140.5" y="148.6">3</text>
<text x="140.5" y="146">4</text>
<text x="142.7" y="149.5">A7</text>
<text x="142.7" y="146.9">A6</text>
<text x="142.7" y="144.4">A5</text>
<text x="159.7" y="144.4">Q5</text>
<text x="159.7" y="146.9">Q6</text>
<text x="159.7" y="149.5">Q7</text>
<text x="162.8" y="146">18</text>
<text x="162.8" y="148.6">19</text>
<text x="167.6" y="144.5">D5</text>
<text x="167.6" y="147">D6</text>
<text x="167.6" y="149.6">D7</text>
<text x="175.8" y="148.2">74HC00</text>
<text x="177.3" y="145.7">U6A</text>
<text x="219.4" y="148.6">12</text>
<text x="222.8" y="145.7">74HC00</text>
<text x="240.6" y="146.4">N1,2,3</text>
<text x="241.4" y="148.6">3</text>
<text x="242.5" y="144.4">J15</text>
<text x="269.4" y="149.9">1</text>
<text x="269.8" y="144.8" transform="rotate(-90 269.8 144.8)">1</text>
<text x="272.1" y="145.8" transform="rotate(-90 272.1 145.8)">J4</text>
<text x="84.1" y="152.1">A6</text>
<text x="84.1" y="154.6">A7</text>
<text x="93" y="151.1">17</text>
<text x="93" y="153.7">18</text>
<text x="97" y="152">D6</text>
<text x="97" y="154.6">D7</text>
<text x="108.9" y="152">O6</text>
<text x="108.9" y="154.6">O7</text>
<text x="113.3" y="151.1">16</text>
<text x="113.3" y="153.7">19</text>
<text x="124.5" y="152.1">A14</text>
<text x="124.5" y="154.6">A15</text>
<text x="131.1" y="154.6">A9</text>
<text x="131.1" y="152.1">A8</text>
<text x="140" y="153.7">24</text>
<text x="140" y="151.1">25</text>
<text x="142.7" y="154.6">A9</text>
<text x="142.7" y="152">A8</text>
<text x="158.2" y="154.6">~{CS}</text>
<text x="162.8" y="153.7">20</text>
<text x="172.9" y="153.7">3</text>
<text x="184.3" y="151.1">2</text>
<text x="194.3" y="153.4">A15</text>
<text x="219.4" y="153.7">13</text>
<text x="230.8" y="151.1">11</text>
<text x="241.4" y="153.7">1</text>
<text x="241.4" y="151.1">2</text>
<text x="261.4" y="150.8">TPA</text>
<text x="269.8" y="152.4" transform="rotate(-90 269.8 152.4)">1</text>
<text x="272.1" y="153.4" transform="rotate(-90 272.1 153.4)">J6</text>
<text x="82.8" y="159.7">TPA</text>
<text x="93" y="158.7">11</text>
<text x="93.5" y="161.3">1</text>
<text x="97" y="159.6">LE</text>
<text x="130.1" y="159.7">A11</text>
<text x="130.1" y="157.2">A10</text>
<text x="140" y="156.2">21</text>
<text x="140" y="158.7">23</text>
<text x="140.5" y="161.3">2</text>
<text x="142.7" y="157.1">A10</text>
<text x="142.7" y="159.6">A11</text>
<text x="158.1" y="159.6">~{OE}</text>
<text x="162.8" y="158.7">22</text>
<text x="162.8" y="161.3">27</text>
<text x="168.9" y="159.7">MRD</text>
<text x="184.3" y="156.2">1</text>
<text x="261.4" y="158.5">TPB</text>
<text x="269.4" y="157.5">1</text>
<text x="269.8" y="160" transform="rotate(-90 269.8 160)">1</text>
<text x="272.1" y="161" transform="rotate(-90 272.1 161)">J7</text>
<text x="26.7" y="166.1">VCC</text>
<text x="50.4" y="166">Conn_01x06_Male</text>
<text x="97" y="162.2">OE</text>
<text x="103.9" y="167.6" transform="rotate(-90 103.9 167.6)">10</text>
<text x="104.8" y="163.6" transform="rotate(-90 104.8 163.6)">GND</text>
<text x="130.1" y="162.3">A12</text>
<text x="130.1" y="164.8">A13</text>
<text x="130.1" y="167.3">A14</text>
<text x="140" y="163.8">26</text>
<text x="140.5" y="166.4">1</text>
<text x="142.7" y="167.3">A14</text>
<text x="142.7" y="162.2">A12</text>
<text x="142.7" y="164.7">A13</text>
<text x="157.8" y="162.2">~{WE}</text>
<text x="168.9" y="162.3">MWR</text>
<text x="35.2" y="171.6" transform="rotate(-90 35.2 171.6)">47K</text>
<text x="37.5" y="170.8" transform="rotate(-90 37.5 170.8)">R13</text>
<text x="41.8" y="172.4">Q</text>
<text x="54.8" y="174">4</text>
<text x="54.8" y="171.4">5</text>
<text x="54.8" y="168.9">6 J1</text>
<text x="64.1" y="171.8">N1,2,3</text>
<text x="64.9" y="174">3</text>
<text x="66" y="169.8">J16</text>
<text x="89.6" y="171">GND</text>
<text x="152.1" y="171.4" transform="rotate(-90 152.1 171.4)">14</text>
<text x="153" y="168.7" transform="rotate(-90 153 168.7)">GND</text>
<text x="20.9" y="175">EF4</text>
<text x="54.8" y="179.1">2</text>
<text x="54.8" y="176.5">3</text>
<text x="64.9" y="179.1">1</text>
<text x="64.9" y="176.5">2</text>
<text x="102.3" y="174.8">GND</text>
<text x="10.3" y="185.9">D</text>
<text x="40.7" y="184" transform="rotate(-90 40.7 184)">GND</text>
<text x="54.8" y="181.6">1</text>
<text x="150.6" y="180.5">GND</text>
<text x="285.3" y="185.9">D</text>
<text x="35" y="199.9">1</text>
<text x="85" y="199.9">2</text>
<text x="135" y="199.9">3</text>
<text x="185" y="199.9">4</text>
<text x="235" y="199.9">5</text>
<text x="285" y="199.9">6</text>
</g>
</svg>
